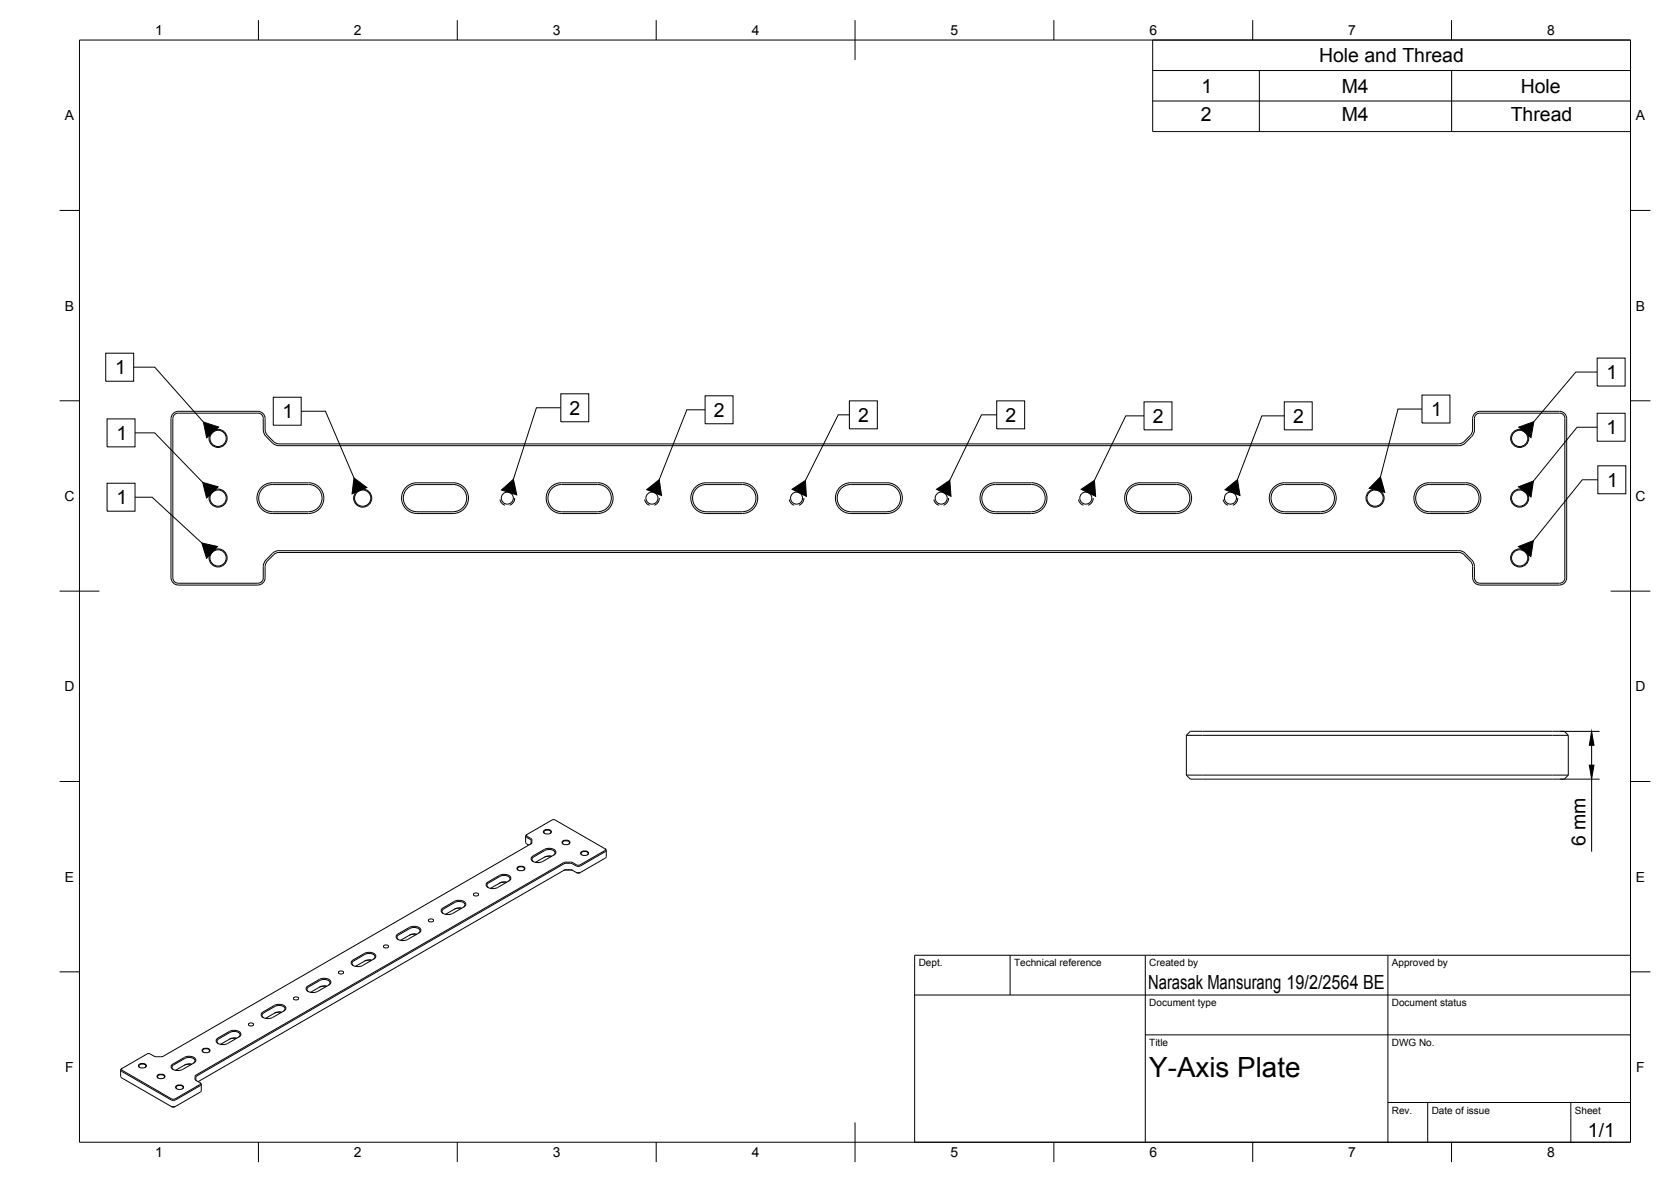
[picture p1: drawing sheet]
<svg xmlns="http://www.w3.org/2000/svg" width="420mm" height="297mm" viewBox="0 0 420 297" stroke-linecap="round" stroke-linejoin="round" font-family="sans-serif">
<!-- layer: Visible -->
<g fill="none" stroke="#000" stroke-width=".25">
<path d="M44.8 103.8h20M44.8 103.8a1.37 1.37 0 0 0-1.3 1.4v40a1.37 1.37 0 0 0 1.3 1.4h20M64.8 103.4h-20a1.81 1.81 0 0 0-1.8 1.8v40a1.85 1.85 0 0 0 1.8 1.8h20M64.8 103.8a1.33 1.33 0 0 1 1.4 1.4v2.9l.3 1 2.3 2.5 1.3 .4h296.7l1.3-.4 2.4-2.5 .2-1v-2.9a1.37 1.37 0 0 1 1.4-1.4M64.8 103.4a1.81 1.81 0 0 1 1.9 1.8v2.9M66.7 108.1l.1 .6 .4 .6M67.2 109.4l1.9 1.8 1 .3M70.1 111.6h296.7M369.7 109.4l-1.9 1.8-1 .3M370.3 105.2l-.1 3.2-.5 .9M370.3 105.2a1.81 1.81 0 0 1 1.8-1.8h20a1.81 1.81 0 0 1 1.8 1.8v40a1.81 1.81 0 0 1-1.8 1.8h-20a1.85 1.85 0 0 1-1.8-1.8M372.1 103.8h20"/>
<path d="M392.1 103.8a1.37 1.37 0 0 1 1.4 1.4M393.5 105.2v40M65.7 122.4a3.9 3.9 0 0 1 2.8-1.1h9.1a3.9 3.9 0 0 1 3.8 3.9 3.9 3.9 0 0 1-3.8 3.9l-9.1-.1a3.9 3.9 0 0 1-3.6-2.3 3.9 3.9 0 0 1 .8-4.3zM66 122.8a3.4 3.4 0 0 1 2.5-1h9.1a3.4 3.4 0 0 1 3.4 3.4 3.4 3.4 0 0 1-3.4 3.4h-9.1a3.4 3.4 0 0 1-3.2-2.1 3.4 3.4 0 0 1 .7-3.7zM70.1 138.4h296.7M70.1 138.4l-1.3 .4-1.9 1.9M104.8 121.3h9.1a3.9 3.9 0 0 1 3.9 3.9 3.9 3.9 0 0 1-3.9 3.8l-9.1 .1M104.8 121.8h9.1a3.4 3.4 0 0 1 3.4 3.4 3.4 3.4 0 0 1-3.4 3.4h-9.1M104.8 121.3a3.9 3.9 0 0 0-3.8 3.9 3.9 3.9 0 0 0 3.8 3.8M104.8 121.8a3.4 3.4 0 0 0-3.4 3.4 3.4 3.4 0 0 0 3.4 3.4M138.5 122.4a3.9 3.9 0 0 1 2.7-1.1h9.1a3.9 3.9 0 0 1 3.9 3.9 3.9 3.9 0 0 1-3.9 3.9l-9.1-.1a3.9 3.9 0 0 1-3.6-2.3 3.9 3.9 0 0 1 .9-4.3zM138.8 122.8a3.4 3.4 0 0 1 2.4-1h9.1a3.4 3.4 0 0 1 3.4 3.4 3.4 3.4 0 0 1-3.4 3.4h-9.1a3.4 3.4 0 0 1-3.2-2.1 3.4 3.4 0 0 1 .8-3.7z"/>
<path d="M177.5 121.3h9.2a3.9 3.9 0 0 1 3.8 3.9 3.9 3.9 0 0 1-3.8 3.8l-9.2 .1M177.5 121.8h9.2a3.4 3.4 0 0 1 3.4 3.4 3.4 3.4 0 0 1-3.4 3.4h-9.2M177.6 121.3a3.9 3.9 0 0 0-3.9 3.9 3.9 3.9 0 0 0 3.9 3.8M177.6 121.8a3.4 3.4 0 0 0-3.5 3.4 3.4 3.4 0 0 0 3.5 3.4M211.2 122.4a3.9 3.9 0 0 1 2.7-1.1h9.1a3.9 3.9 0 0 1 3.9 3.9 3.9 3.9 0 0 1-3.9 3.9l-9.1-.1a3.9 3.9 0 0 1-3.5-2.3 3.9 3.9 0 0 1 .8-4.3zM211.5 122.8a3.4 3.4 0 0 1 2.4-1h9.1a3.4 3.4 0 0 1 3.4 3.4 3.4 3.4 0 0 1-3.4 3.4h-9.1a3.4 3.4 0 0 1-3.1-2.1 3.4 3.4 0 0 1 .7-3.7zM250.3 121.3h9.1a3.9 3.9 0 0 1 3.8 3.9 3.9 3.9 0 0 1-3.8 3.8l-9.1 .1M250.3 121.8h9.1a3.4 3.4 0 0 1 3.4 3.4 3.4 3.4 0 0 1-3.4 3.4h-9.1M250.3 121.3a3.9 3.9 0 0 0-3.9 3.9 3.9 3.9 0 0 0 3.9 3.8M250.3 121.8a3.4 3.4 0 0 0-3.4 3.4 3.4 3.4 0 0 0 3.4 3.4M283.9 122.4a3.9 3.9 0 0 1 2.7-1.1h9.2a3.9 3.9 0 0 1 3.8 3.9 3.9 3.9 0 0 1-3.9 3.9l-9.1-.1a3.9 3.9 0 0 1-3.5-2.3 3.9 3.9 0 0 1 .8-4.3zM284.2 122.8a3.4 3.4 0 0 1 2.4-1h9.2a3.4 3.4 0 0 1 3.4 3.4 3.4 3.4 0 0 1-3.5 3.4h-9.1a3.4 3.4 0 0 1-3.1-2.1 3.4 3.4 0 0 1 .7-3.7z"/>
<path d="M323 121.3h9.1a3.9 3.9 0 0 1 3.9 3.9 3.9 3.9 0 0 1-3.9 3.8l-9.1 .1M323 121.8h9.1a3.4 3.4 0 0 1 3.4 3.4 3.4 3.4 0 0 1-3.4 3.4h-9.1M323 121.3a3.9 3.9 0 0 0-3.8 3.9 3.9 3.9 0 0 0 3.8 3.8M323 121.8a3.4 3.4 0 0 0-3.4 3.4 3.4 3.4 0 0 0 3.4 3.4M356.6 122.4a3.9 3.9 0 0 1 2.8-1.1h9.1a3.9 3.9 0 0 1 3.8 3.9 3.9 3.9 0 0 1-3.8 3.9l-9.1-.1a3.9 3.9 0 0 1-3.6-2.3 3.9 3.9 0 0 1 .8-4.3zM357 122.8a3.4 3.4 0 0 1 2.4-1h9.1a3.4 3.4 0 0 1 3.4 3.4 3.4 3.4 0 0 1-3.4 3.4h-9.1a3.4 3.4 0 0 1-3.2-2.1 3.4 3.4 0 0 1 .8-3.7zM366.8 138.4l1.3 .4 2 1.9M66.7 142.3v2.9a1.81 1.81 0 0 1-1.9 1.8M66.7 142.3l.3-1 1.8-1.9 .6-.4 .7-.2h296.7l1 .3 2.2 2.2 .3 1v2.9M66.9 140.7l-.7 1.3v3.2a1.37 1.37 0 0 1-1.4 1.4M370.1 140.7l.6 1.3v3.2a1.37 1.37 0 0 0 1.4 1.4h20a1.37 1.37 0 0 0 1.4-1.4M298.3 194.8l1 1h94l1-1"/>
<path d="M298.3 184.8l1-1h94l1 1M298.3 194.8h96M298.3 184.8h96M298.3 184.8v10M394.3 184.8v10M130.1 218l.9-.3a.73 .73 0 0 1 .9 .8l-.9 .3a.73 .73 0 0 1-.9-.8zM130.3 218.7l-.2-.2a.92 .92 0 0 1 .8-.7 .92 .92 0 0 1 1 .5l-.2 .4M132.2 210.1v1.6l.2 .3M132.4 209.8l6.4-3.7 .6-.1 12.7 7.3M132.4 212.1l.6 .3M132.4 210.4l.9 .5M132.4 209.8l-.2 .3 .2 .3"/>
<path d="M132.6 209.7l-.2 .3 1.2 .8 .2 .3M133.3 210.9l.2 .3M133.5 211.3v.6l-.2 .3M133.7 211.1v.6M133.8 211.7l-.3 .4-92.4 53.3M136.7 208.8l.9-.4a.73 .73 0 0 1 1 .8l-1 .4a.73 .73 0 0 1-.9-.8zM137 209.4l-.2-.1a.92 .92 0 0 1 .8-.8 .92 .92 0 0 1 .9 .6l-.2 .3M137 213.7l-3.1 1.9-.1 .6 .3 .3M137 215.4l-2.4 1.3M137 213.7l1.3-.2a.9 .9 0 0 1 1 .2 .9 .9 0 0 1 .1 1l-.3 .2M138.7 215.2h-1.2l-.6 .2M138.7 215.2l-.7-.1-1 .3"/>
<path d="M139.3 214.9a.74 .74 0 0 0 .5-.7 .74 .74 0 0 0-.5-.7l-.5-.2a2.69 2.69 0 0 0-1.9 .2l-2.9 1.6a.74 .74 0 0 0-.5 .7 .74 .74 0 0 0 .5 .7l1 .3 1-.1 3.3-1.8M141.4 211.5l.9-.4a.73 .73 0 0 1 .9 .8l-.9 .4a.73 .73 0 0 1-.9-.8zM141.6 212.1l-.1-.1a.92 .92 0 0 1 .8-.8 .92 .92 0 0 1 .9 .6l-.2 .3M141.6 216.8l-92.3 53.3-.2 .3-.1 .8M141.8 217.1l-92.3 53.3-.2 .3M141.8 218.7l-92 53.1M142.3 218.6l1.8 .2M142.3 216.9l1.7 .2M142.3 216.7h1.1M142.4 218.6l-.8 .2M142.4 216.9l-.6 .2M142.4 216.6l-.8 .2"/>
<path d="M142.4 218.6l-.6 .1M143.4 216.6l.7 .2M144 217.1l.8 .5M144.9 219.2l.5 .2 .6-.2M146.1 214.2l.9-.4a.73 .73 0 0 1 .9 .8l-.9 .4a.73 .73 0 0 1-.9-.8zM146.3 214.8l-.2-.1a.92 .92 0 0 1 .8-.8 .92 .92 0 0 1 1 .6l-.2 .3M152.1 213.8l-6.2 3.5-.6 .1-1.2-.6M152.1 213.3l.3 .4-.2 .3-6.2 3.6-.6 .1-.5-.1M152.1 213.3l.1 .3-.1 .2M152.4 213.7v1.6l-.2 .3-6.3 3.7-.6 .1-1.7-.8h-1.3M91.7 239.8l-2.8 1.7M91.8 239.8l1.2-.2a.9 .9 0 0 1 1 .2 .9 .9 0 0 1 .1 1l-.2 .3"/>
<path d="M96.6 237.6l.5-.1a.52 .52 0 0 1 .6 .4l-.6 .3a.52 .52 0 0 1-.7-.5zM100.2 235l-.4 .5 .4 .6M102.5 236.1l-.9 .3a1.47 1.47 0 0 1-2-1.2l.5-.5 2.8-1.6a2.25 2.25 0 0 1 2.9 .5l-.1 .6-.4 .3-2.8 1.6M104.7 234.8h-1.1l-.7 .2M104.8 234.8h-1.4l-2.7 1.5M105.2 234.5l.4-.4a1.29 1.29 0 0 0-1.7-1l-.8 .2-2.9 1.7M107.9 231l.5-.1a.52 .52 0 0 1 .6 .5l-.6 .3a.52 .52 0 0 1-.7-.5zM111.1 228.4l3.1-1.9 1-.3a1.47 1.47 0 0 1 1.9 1.2l-.5 .5-2.8 1.6-.9 .3a1.47 1.47 0 0 1-2-1.1zM114.4 226.8l-3.2 1.9v.6l.3 .3M114.4 228.4l-2.4 1.4M114.4 226.8l1.3-.3a.9 .9 0 0 1 .9 .3 .9 .9 0 0 1 .2 1l-.3 .2M116 228.3h-1.1l-.7 .2"/>
<path d="M116.1 228.2h-.7l-1 .2M119.2 224.5l.5-.1a.52 .52 0 0 1 .6 .5l-.6 .3a.52 .52 0 0 1-.7-.5zM122.9 221.9l-.5 .6 .4 .5M125.1 223l-.9 .3a1.47 1.47 0 0 1-2-1.1l.5-.6 2.8-1.6a2.25 2.25 0 0 1 2.9 .6l-.1 .5-.3 .3-2.9 1.6M125.7 220.2l-2.8 1.7M125.7 221.9l-2.4 1.4M125.7 220.2l1.3-.2a.9 .9 0 0 1 .9 .2 .9 .9 0 0 1 .2 1l-.3 .3M127.4 221.7h-1.2l-.6 .3M127.4 221.7l-.7-.1-1 .3M62.6 257.2l.5-.1a.52 .52 0 0 1 .7 .4l-.7 .3a.52 .52 0 0 1-.6-.5zM66.2 254.3a.74 .74 0 0 0-.5 .7 .74 .74 0 0 0 .5 .7l1.4 .3 1-.3M66.3 254.6l-.4 .5 .3 .6"/>
<path d="M69 252.7l-2.9 1.6M69 252.7l.9-.3a1.47 1.47 0 0 1 2 1.1l-.5 .6M69.1 252.9l-2.8 1.7M69.1 254.6l-2.4 1.3M69.1 252.9l1.3-.2a.9 .9 0 0 1 1 .2 .9 .9 0 0 1 .1 1l-.3 .2M70.8 254.4h-.8l-1 .2M70.8 254.4l-.7-.1-1 .3M71.4 254.1l-2.9 1.6M74 250.6l.4-.1a.52 .52 0 0 1 .7 .5l-.7 .3a.52 .52 0 0 1-.6-.5zM77.5 247.8a.74 .74 0 0 0-.5 .7 .74 .74 0 0 0 .5 .6l1.4 .3 1-.3M77.6 248l-.4 .6 .3 .6M80.3 246.1l-2.9 1.7"/>
<path d="M80.3 246.1l.9-.3a1.47 1.47 0 0 1 2 1.2l-.5 .5-2.8 1.7M80.4 248l-2.3 1.4M82.1 247.9h-1.1l-.7 .2M82.1 247.8h-.7l-1 .2M82.6 247.6l.4-.5a1.29 1.29 0 0 0-1.7-1l-.9 .3-2.8 1.6M85.3 244.1l.4-.1a.52 .52 0 0 1 .7 .5l-.7 .3a.52 .52 0 0 1-.6-.5zM88.9 241.5l-.4 .6 .4 .5M91.7 241.5l-2.3 1.4M93.4 241.3h-1.1l-.7 .3M93.4 241.3l-.7-.1-.9 .3M94 241l-2.8 1.6M94 241a.74 .74 0 0 0 .5-.7 .74 .74 0 0 0-.5-.7l-.4-.2a2.62 2.62 0 0 0-2 .2l-2.8 1.6a.74 .74 0 0 0-.5 .7 .74 .74 0 0 0 .5 .7l1.5 .3 .9-.3"/>
<path d="M30.3 268.9l.1 1.6 .2 .3M30.6 270.9l12.6 7.2 .5 .1 .5-.2M30.6 269.2l12.4 7.2M30.6 268.6l-.2 .3 .2 .3M30.7 268.5l-.1 .1M30.7 268.5l-.1 .3 .1 .2 12.7 7.2h.6l6.2-3.6 .2-.2-.2-.3M34.9 267.6l.9-.4a.73 .73 0 0 1 .9 .8l-.9 .4a.73 .73 0 0 1-.9-.8zM35.1 268.2l-.1-.1a.92 .92 0 0 1 .8-.8 .92 .92 0 0 1 .9 .6l-.2 .3M39.5 270.3l1-.4a.73 .73 0 0 1 .9 .8l-.9 .4a.73 .73 0 0 1-1-.8zM39.8 270.9l-.2-.1a.92 .92 0 0 1 .8-.8 .92 .92 0 0 1 1 .6l-.2 .3M41.1 265.4a3.9 3.9 0 0 1-3.6-.6l-.6 .1-6.2 3.6M43 278l.6 .2 .6-.2"/>
<path d="M43.5 267.4a.74 .74 0 0 0-.5 .7 .74 .74 0 0 0 .5 .6l1.5 .3 .9-.3M43.7 267.6l-.5 .6 .4 .6M44.2 273l1-.4a.73 .73 0 0 1 .9 .8l-.9 .4a.73 .73 0 0 1-1-.8zM44.5 273.6l-.2-.1a.92 .92 0 0 1 .8-.8 .92 .92 0 0 1 1 .6l-.3 .3M46.3 265.8l-2.8 1.6M46.3 265.7l1-.3a1.47 1.47 0 0 1 1.9 1.2l-.4 .5M46.5 267.6l-2.4 1.4M46.5 266l-2.9 1.6M46.5 266l1.3-.3a.9 .9 0 0 1 .9 .3 .9 .9 0 0 1 .2 1l-.3 .2M48.2 267.5l-.8-.1-1.1 .3M48.2 267.4h-.7l-1 .2M48.7 267.1l-2.8 1.7"/>
<path d="M49 271.1l.2 .3 1.4 .9v.3l-6.4 3.8-.6 .1-.6-.1M49.2 270.7v.6M49.3 271.3l.2 .3M50.6 272.5l-.1 1.8-6.3 3.7M50.9 263.8l.9-.4a.73 .73 0 0 1 .9 .8l-.9 .4a.73 .73 0 0 1-.9-.8zM51.1 264.4l-.1-.2a.92 .92 0 0 1 .8-.7 .92 .92 0 0 1 .9 .5l-.2 .4M55 261.1l-.5 .6 .4 .6M59.5 260.9h-.8l-1 .3M59.5 260.9l-1.4 .1-2.7 1.5M59.9 260.7l.4-.5a1.29 1.29 0 0 0-1.7-1l-.8 .2-2.8 1.7M60 260.6l-2.8 1.6-.9 .3a1.47 1.47 0 0 1-1.9-1.1l.4-.6M60.1 260.6a.74 .74 0 0 0 .5-.7 .74 .74 0 0 0-.5-.7l-1-.3-1 .1-3.3 1.8"/>
<circle cx="54.8" cy="110.2" r="2.28"/>
<circle cx="54.8" cy="110.2" r="2.04"/>
<circle cx="382.1" cy="110.2" r="2.04"/>
<circle cx="382.1" cy="110.2" r="2.28"/>
<circle cx="54.8" cy="125.2" r="2.28"/>
<circle cx="54.8" cy="125.2" r="2.04"/>
<circle cx="91.2" cy="125.2" r="2.04"/>
<circle cx="91.2" cy="125.2" r="2.28"/>
<circle cx="127.6" cy="125.2" r="1.51"/>
<circle cx="163.9" cy="125.2" r="1.51"/>
<circle cx="200.3" cy="125.2" r="1.51"/>
<circle cx="236.7" cy="125.2" r="1.51"/>
<circle cx="273" cy="125.2" r="1.51"/>
<circle cx="309.4" cy="125.2" r="1.51"/>
<circle cx="345.7" cy="125.2" r="2.28"/>
<circle cx="345.7" cy="125.2" r="2.04"/>
<circle cx="382.1" cy="125.2" r="2.28"/>
<circle cx="382.1" cy="125.2" r="2.04"/>
<circle cx="54.8" cy="140.2" r="2.28"/>
<circle cx="54.8" cy="140.2" r="2.04"/>
<circle cx="382.1" cy="140.2" r="2.28"/>
<circle cx="382.1" cy="140.2" r="2.04"/>
</g>
<!-- layer: Hidden Narrow -->
<g fill="none" stroke="#000" stroke-width=".25">
<path d="M125.7 125.5l.5 1 .8 .5M127.2 123.4l1.1 .1 .7 .5M129.4 125.1a1.87 1.87 0 0 1-1.3 1.9M162.1 125.5l.5 1 .7 .5M163.6 123.4l1.1 .1 .7 .5M165.8 125.1a1.87 1.87 0 0 1-1.3 1.9M198.4 125.5l.5 1 .8 .5M200 123.4l1 .1 .7 .5M202.1 125.1a1.87 1.87 0 0 1-1.2 1.9M234.8 125.5l.5 1 .8 .5M236.3 123.4l1.1 .1 .7 .5M238.5 125.1a1.87 1.87 0 0 1-1.3 1.9"/>
<path d="M271.2 125.5l.5 1 .7 .5M272.7 123.4l1.1 .1 .7 .5M274.9 125.1a1.87 1.87 0 0 1-1.3 1.9M307.5 125.5l.5 1 .8 .5M309.1 123.4l1 .1 .7 .5M311.2 125.1a1.87 1.87 0 0 1-1.2 1.9"/>
</g>
<!-- layer: Border -->
<g fill="none" stroke="#000" stroke-width=".25">
<path d="M20 10.1h390v276.9h-390zM65 5.1v5M115 5.1v5M165 5.1v5M215 5.1v10M265 5.1v5M315 5.1v5M365 5.1v5M15 52.9h5M410 52.9h5M15 100.7h5M410 100.7h5"/>
<path d="M15 148.6h10M405 148.6h10M15 196.4h5M410 196.4h5M15 244.2h5M410 244.2h5M65 287v5M115 287v5M165 287v5M215 282.1v9.9M265 287v5M315 287v5"/>
<path d="M365 287v5"/>
</g>
<!-- layer: TitleBlock -->
<path d="M230 240.1h180v46.9h-180zM230 250h180M254 240.1v9.9M288 240.1v46.9M349 240.1v46.9M288 260.1h122M349 277.1h61M359 277.1v9.9M395 277.1v9.9" fill="none" stroke="#000" stroke-width=".25"/>
<!-- layer: Dimensions -->
<path d="M392.3 183.8h9.9M392.3 195.8h9.9M400.2 187.3v5M400.2 195.8v18.2" fill="none" stroke="#000" stroke-width=".25"/>
<path d="M400.2 183.8l.6 3.5h-1.2zM399.6 192.3h1.2l-.6 3.5z" fill="#000" stroke="#000" stroke-width=".25"/>
<!-- layer: Annotations -->
<g fill="none" stroke="#000" stroke-width=".25">
<path d="M26.6 88.8h7v7h-7zM33.6 92.3h5.3l12.2 13.8M68.7 99.8h7v7.1h-7zM141 99h7v7h-7zM177.3 99.5h7v7h-7zM357.5 99.3h7.1v7h-7.1zM401.6 93.5h-5.4l-10.5 12.5M401.6 90h7v7h-7zM26.9 105.3h7.1v7h-7.1zM34 108.8h4.9l12.1 12.4M75.7 103.3h6.1l7.2 16.8M141 102.5h-6.1l-5.8 17.9"/>
<path d="M177.3 103h-4.6l-6.9 17.5M213.6 104.3h-2.8l-8.3 16.4M213.6 100.7h7v7.1h-7zM250.6 104.3h-3.8l-8 16.4M250.6 100.7h7v7.1h-7zM287.7 104.5h-4.6l-7.9 16.2M287.7 101h7v7h-7zM322.9 104.5h-5.6l-6.2 16M322.9 101h7v7h-7zM357.5 102.8h-6l-4.4 17M401.6 107.4h-5.1l-10.9 13.5M401.6 103.9h7v7h-7z"/>
<path d="M401.8 117.1h7v7h-7zM26.9 121.4h7.1v7.1h-7.1zM34 125h4.2l12.5 11.4M401.8 120.6h-4l-12.2 15.3"/>
</g>
<g fill="#000" stroke="#000" stroke-width=".25">
<path d="M51.1 106.1l3.9 1.2-3 2.7zM347.1 119.8l1.1 3.9-3.9-1zM381.9 107.3l3.8-1.3-.7 3.9zM50.7 136.4l4 .9-2.8 3zM51 121.2l3.8 1.1-2.9 2.8zM89 120.1l3.2 2.4-3.7 1.6zM126.1 123.1l3-2.7 .8 4zM162.6 123l3.2-2.5 .5 4zM199.2 122.9l3.3-2.2 .3 4zM235.5 123l3.3-2.3 .3 4zM271.8 123l3.4-2.3 .3 4zM308 123.1l3.1-2.6 .7 4z"/>
<path d="M381.8 137.3l3.8-1.4-.7 4zM381.8 122.3l3.8-1.4-.6 4z"/>
</g>
<!-- layer: BOM -->
<path d="M289.8 10.1h120.2v23h-120.2zM289.8 17.7h120.2M316.7 17.7v15.4M365 17.7v15.4M289.8 25.4h120.2" fill="none" stroke="#000" stroke-width=".25"/>
<text font-size="7" x="289" y="270.6">Y-Axis Plate</text>
<g font-size="4.9">
<text x="331.7" y="15.6">Hole and Thread</text>
<text x="302.1" y="23.3">1</text>
<text x="337.4" y="23.3">M4</text>
<text x="382.4" y="23.3">Hole</text>
<text x="301.9" y="30.4">2</text>
<text x="337.4" y="30.4">M4</text>
<text x="379.9" y="30.4">Thread</text>
<text x="28.9" y="94.1">1</text>
<text x="403.9" y="95.3">1</text>
<text x="71" y="105.1">1</text>
<text x="143.2" y="104.2">2</text>
<text x="179.5" y="104.7">2</text>
<text x="215.8" y="106">2</text>
<text x="252.8" y="106">2</text>
<text x="289.9" y="106.3">2</text>
<text x="325.1" y="106.3">2</text>
<text x="359.9" y="104.5">1</text>
<text x="29.3" y="110.5">1</text>
<text x="403.9" y="109.1">1</text>
<text x="404.1" y="122.3">1</text>
<text x="29.3" y="126.7">1</text>
<text x="398.7" y="212.7" transform="rotate(-90 398.7 212.7)">6 mm</text>
<text x="288.7" y="248.5">Narasak Mansurang 19/2/2564 BE</text>
<text x="399.3" y="285.8">1/1</text>
</g>
<g font-size="3.5">
<text x="39" y="8.8">1</text>
<text x="89" y="8.8">2</text>
<text x="139" y="8.8">3</text>
<text x="189" y="8.8">4</text>
<text x="239" y="8.8">5</text>
<text x="289" y="8.8">6</text>
<text x="339" y="8.8">7</text>
<text x="389" y="8.8">8</text>
<text x="16.3" y="30.2">A</text>
<text x="411.3" y="30.2">A</text>
<text x="16.3" y="78">B</text>
<text x="411.3" y="78">B</text>
<text x="16.2" y="125.9">C</text>
<text x="411.2" y="125.9">C</text>
<text x="16.2" y="173.7">D</text>
<text x="411.2" y="173.7">D</text>
<text x="16.3" y="221.6">E</text>
<text x="411.3" y="221.6">E</text>
<text x="16.4" y="269.4">F</text>
<text x="411.4" y="269.4">F</text>
<text x="39" y="290.8">1</text>
<text x="89" y="290.8">2</text>
<text x="139" y="290.8">3</text>
<text x="189" y="290.8">4</text>
<text x="239" y="290.8">5</text>
<text x="289" y="290.8">6</text>
<text x="339" y="290.8">7</text>
<text x="389" y="290.8">8</text>
</g>
<g font-size="2.5">
<text x="231" y="242.9">Dept.</text>
<text x="255" y="242.9">Technical reference</text>
<text x="289" y="242.9">Created by</text>
<text x="350" y="242.9">Approved by</text>
<text x="289" y="252.8">Document type</text>
<text x="350" y="252.8">Document status</text>
<text x="289" y="262.9">Title</text>
<text x="350" y="262.9">DWG No.</text>
<text x="350" y="279.9">Rev.</text>
<text x="360" y="279.9">Date of issue</text>
<text x="396" y="279.9">Sheet</text>
</g>
</svg>
